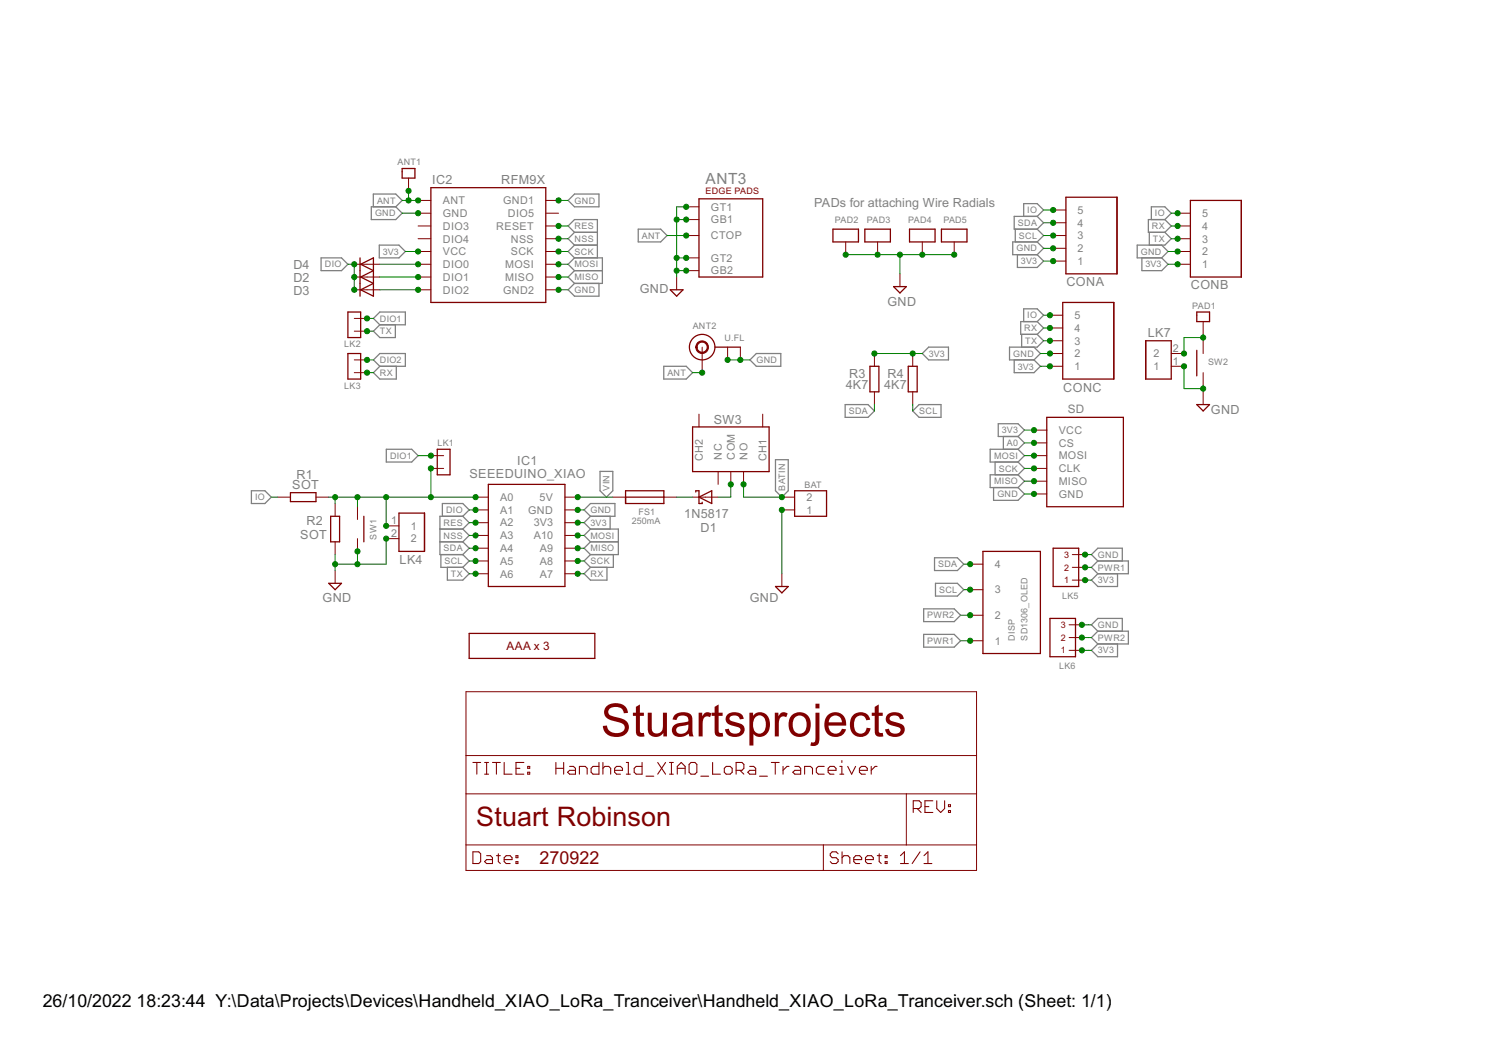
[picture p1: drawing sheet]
<svg xmlns="http://www.w3.org/2000/svg" width="297mm" height="210mm" viewBox="0 0 297 210" stroke-linecap="round" stroke-linejoin="round" font-family="sans-serif">
<g fill="none" stroke="#808080" stroke-width=".25">
<path d="M113 39.9l1.3-1.3h4.9v2.5h-4.9zM63.9 51.3h4l1.3 1.3-1.3 1.2h-4zM73.9 41.1h4.8l1.3 1.3-1.3 1.3h-4.8zM74.3 41.1v-2.5h4.4l1.3 1.3-1.3 1.2M75.5 48.8h3.9l1.2 1.2-1.2 1.3h-3.9zM114.3 56.4l-1.3 1.3 1.3 1.2h4.9v-2.5M114.3 51.3h5.5v5.1h-5.5M114.3 46.2l-1.3-1.2 1.3-1.3h4.6v7.6M114.3 48.8h4.6M114.3 51.3l-1.3 1.3 1.3 1.2M114.3 53.8h5.5M114.3 53.8l-1.3 1.3 1.3 1.3"/>
<path d="M114.3 48.8l-1.3 1.2 1.3 1.3M114.3 46.2h4.6M114.3 46.2l-1.3 1.3 1.3 1.3M127 45.6h4.4l1.3 1.3-1.3 1.2h-4.4zM202 45.6v2.5M202.4 50.7v2.5h4l1.2-1.3-1.2-1.2M203.7 43.1v-2.6h2.7l1.2 1.3-1.2 1.3M206.4 48.1l1.2 1.3-1.2 1.3M206.4 48.1h-4.9v2.6h4.9M206.4 43.1l1.2 1.2-1.2 1.3M206.4 43.1h-4.6v2.5h4.6M206.4 45.6l1.2 1.3-1.2 1.2"/>
<path d="M227.2 51.3v2.5h3.9l1.3-1.2-1.3-1.3M228.7 46.2v2.6M229.1 43.7v-2.6h2.7l1.2 1.3-1.2 1.3M231.1 48.8l1.3 1.2-1.3 1.3M231.8 43.7h-3.3v2.5h3.3M231.8 46.2l1.2 1.3-1.2 1.3h-5.5v2.5h4.8M231.8 43.7l1.2 1.3-1.2 1.2M74.3 71.6l1.3-1.3h5v2.6h-5zM74.3 63.4l1.3-1.3h5v2.5h-5zM75.6 72.9l-1.3 1.2 1.3 1.3h3.2v-2.5M75.6 64.6l-1.3 1.3 1.3 1.3h3.1v-2.6M132.1 72.9h4.4l1.3 1.2-1.3 1.3h-4.4z"/>
<path d="M149.2 71.6l1.3-1.3h4.8v2.6h-4.8zM183.5 70.3l1.3-1.2h3.9v2.5h-3.9zM201.8 71.6v2.5h3.9l1.3-1.2-1.3-1.3M203.3 66.5v2.6M203.7 64v-2.6h2.7l1.2 1.3-1.2 1.3M205.7 69.1l1.3 1.2-1.3 1.3M206.4 66.5l1.2 1.3-1.2 1.3h-5.5v2.5h4.8M206.4 64h-3.3v2.5h3.3M206.4 64l1.2 1.3-1.2 1.2M50 97.6h2.7l1.3 1.3-1.3 1.3h-2.7zM76.9 89.4h5l1.3 1.3-1.3 1.2h-5zM119.4 93.8h2.5v3.8l-1.3 1.3-1.2-1.3z"/>
<path d="M154.3 91.5h2.5v6.1l-1.2 1.3-1.3-1.3zM168.1 80.5h4.6l1.3 1.3-1.3 1.2h-4.6zM181.6 81.8l1.3-1.3h4.3v2.5h-4.3zM197.7 97v2.5h4.8l1.3-1.2-1.3-1.3M198 91.9v2.6M198.6 84.3h3.9l1.3 1.3-1.3 1.2h-3.9zM199.6 86.8v2.6M202.5 94.5h-5.5v2.5h5.5M202.5 89.4l1.3 1.3-1.3 1.2M202.5 89.4h-5.5v2.5h5.5M202.5 94.5l1.3 1.2-1.3 1.3M202.5 91.9l1.3 1.3-1.3 1.3"/>
<path d="M202.5 86.8l1.3 1.3-1.3 1.3M87.5 105.3h4.6M87.5 107.8h4.6M87.7 110.3v2.6h4.4M88 102.7v-2.5h4.1l1.2 1.3-1.2 1.2M89 112.9v2.5h3.1l1.2-1.2-1.2-1.3M92.1 102.7h-4.6v7.6h4.6M92.1 107.8l1.2 1.3-1.2 1.2M92.1 110.3l1.2 1.3-1.2 1.3M92.1 102.7l1.2 1.3-1.2 1.3M92.1 105.3l1.2 1.2-1.2 1.3M116.2 101.5l1.3-1.3h4.8v2.5h-4.8z"/>
<path d="M117.5 105.3l-1.3 1.2 1.3 1.3M117.5 105.3h5.5v5h-5.5M117.5 107.8h5.5M117.5 107.8l-1.3 1.3 1.3 1.2M117.5 110.3l-1.3 1.3 1.3 1.3M117.5 102.7l-1.3 1.3 1.3 1.3M117.5 112.9l-1.3 1.3 1.3 1.2h3.3v-2.5M121.4 102.7v2.6M122 110.3v2.6h-4.5M185.9 111h4.6l1.2 1.2-1.2 1.3h-4.6zM186.1 116.1h4.4l1.2 1.2-1.2 1.3h-4.4zM218.4 111.6l-1.3-1.3 1.3-1.2h4.9v2.5"/>
<path d="M218.4 111.6h6.1v2.6h-6.1M218.4 111.6l-1.3 1.3 1.3 1.3M218.4 114.2l-1.3 1.2 1.3 1.3h3.9v-2.5M183.8 121.1h6l1.3 1.3-1.3 1.3h-6zM183.8 126.2h6l1.3 1.3-1.3 1.3h-6zM218.4 125.6l-1.3-1.3 1.3-1.3h4.9v2.6M218.4 125.6h6.1v2.5h-6.1M218.4 125.6l-1.3 1.3 1.3 1.2M218.4 128.1l-1.3 1.3 1.3 1.3h3.9v-2.6"/>
</g>
<g fill="none" stroke="#800000" stroke-width=".2">
<path d="M81.3 35.4v2.6M83.2 39.9h2.5M108.6 39.9h2.5M70.5 52.6h5.1M70.5 55.1h5.1M70.5 57.7h5.1M83.2 42.4h2.5M83.2 45h2.5M83.2 47.5h2.5M83.2 50h2.5M83.2 52.6h2.5M83.2 55.1h2.5"/>
<path d="M83.2 57.7h2.5M108.6 42.4h2.5M108.6 45h2.5M108.6 47.5h2.5M108.6 50h2.5M108.6 52.6h2.5M108.6 55.1h2.5M108.6 57.7h2.5M134.6 55.1v2.6M136.5 46.9h2.6M136.5 41.1h2.6M136.5 43.7h2.6"/>
<path d="M136.5 51.3h2.6M136.5 53.8h2.6M168.3 48.1v2.6M174.6 48.1v2.6M179 54.5v2.5M183.5 48.1v2.6M189.8 48.1v2.6M209.5 51.9h2.6M209.5 49.4h2.6M209.5 46.9h2.6M209.5 44.3h2.6M209.5 41.8h2.6"/>
<path d="M234.3 42.4h2.5M234.3 45h2.5M234.3 47.5h2.5M234.3 50h2.5M234.3 52.6h2.5M70.5 65.9h2.5M70.5 63.4h2.5M70.5 74.1h2.5M70.5 71.6h2.5M139.7 69.1v5M144.8 69.1v2.5M147.3 69.1v2.5"/>
<path d="M174 70.3v2.6M174 78v2.5M181.6 70.3v2.6M181.6 78v2.5M208.9 72.9h2.5M208.9 70.3h2.5M208.9 67.8h2.5M208.9 65.3h2.5M208.9 62.7h2.5M233 72.9h2.6M233 70.3h2.6M239.4 64v2.5"/>
<path d="M239.4 67.8v2.5M239.4 74.1v2.6M239.4 78v2.5M55.2 98.9h2.6M62.9 98.9h2.5M85.7 93.2h2.6M85.7 90.7h2.6M94.6 98.9h2.6M112.4 98.9h2.5M121.9 98.9h2.6M132.1 98.9h2.5M137.8 98.9h5.1"/>
<path d="M139.1 82.4v2.5M142.9 93.8v2.6M145.4 93.8v2.6M147.9 93.8v2.6M151.7 82.4v2.5M155.6 98.9h2.5M205.7 93.2h2.6M205.7 90.7h2.6M205.7 88.1h2.6M205.7 85.6h2.6M205.7 95.7h2.6M205.7 98.3h2.6"/>
<path d="M66.7 100.2v2.5M66.7 107.8v2.5M66.7 113.5v2.6M71.1 100.8v2.6M71.1 107.2v2.5M76.8 104.6h2.6M76.8 107.2h2.6M94.6 101.5h2.6M94.6 104h2.6M94.6 106.5h2.6M94.6 109.1h2.6M94.6 111.6h2.6"/>
<path d="M94.6 114.2h2.6M112.4 101.5h2.5M112.4 104h2.5M112.4 106.5h2.5M112.4 109.1h2.5M112.4 111.6h2.5M112.4 114.2h2.5M155.6 101.5h2.5M155.6 114.2v2.5M193 117.3h2.6M193 112.2h2.6M213.3 115.4h2.6"/>
<path d="M213.3 112.9h2.6M213.3 110.3h2.6M92.7 137.6h101.6v35.6h-101.6zM193 127.5h2.6M193 122.4h2.6M212.7 129.4h2.5M212.7 126.9h2.5M212.7 124.3h2.5M92.7 157.9h101.6M92.7 150.3h101.6M180.3 157.9v10.2M92.7 168.1h101.6"/>
<path d="M163.8 168.1v5.1"/>
</g>
<g fill="none" stroke="#800000" stroke-width=".21">
<path d="M94.1 151.7h1.5M94.9 151.7v2.3M96.4 151.7h.8M96.4 154h.8M96.8 151.7v2.3M98 151.7h1.5M98.8 151.7v2.3M100.3 151.7v2.3h1.6M102.7 152.9h.7M104.2 151.7h-1.5v2.3h1.5M105 153.6h.4v.4h-.4zM105 152.5h.4v.4h-.4z"/>
<path d="M110.6 152.9h1.5M110.6 151.7v2.3M112.1 151.7v2.3M113.3 152.5h.8l.4 .4v1.1h-1.2l-.4-.4 .4-.3h1.2M115.3 154v-1.5h1.1l.4 .4v1.1M119.2 151.7v2.3h-1.2l-.4-.4v-.7l.4-.4h1.2M120 152.9l.3-.4h.8l.4 .4v1.1M120 151.7v2.3M122.3 153.3h1.5v-.4l-.4-.4h-.7l-.4 .4v.7l.4 .4h.7M124.6 151.7h.4v2.3M124.6 154h.8M127.7 151.7v2.3h-1.1l-.4-.4v-.7l.4-.4h1.1"/>
<path d="M128.5 154.4h1.6M130.9 151.7l1.5 2.3M132.4 151.7l-1.5 2.3M133.2 151.7h.8M133.2 154h.8M133.6 151.7v2.3M134.7 152.9h1.6M134.7 154v-1.5l.8-.8 .8 .8v1.5M137.5 151.7h.8l.3 .4v1.5l-.3 .4h-.8l-.4-.4v-1.5zM139.4 154.4h1.6M141.8 151.7v2.3h1.5M144.5 152.5h.8l.4 .4v.7l-.4 .4h-.8l-.4-.4v-.7z"/>
<path d="M146.5 153.3h1.1l.4-.4v-.8l-.4-.4h-1.1v2.3M147.2 153.3l.8 .7M149.2 152.5h.7l.4 .4v1.1h-1.1l-.4-.4 .4-.3h1.1M151.1 154.4h1.6M153.5 151.7h1.5M154.2 151.7v2.3M155.8 152.5v1.5M157 152.5h-.4l-.8 .8M158.1 152.5h.8l.4 .4v1.1h-1.2l-.4-.4 .4-.3h1.2M160.1 154v-1.5h1.1l.4 .4v1.1M164 152.5h-1.2l-.4 .4v.7l.4 .4h1.2M164.8 153.3h1.5v-.4l-.4-.4h-.8l-.3 .4v.7l.3 .4h.8"/>
<path d="M167.1 154h.8M167.1 152.5h.4v1.5M167.5 151.3v.4M168.7 152.5l.7 1.5 .8-1.5M171 153.3h1.6v-.4l-.4-.4h-.8l-.4 .4v.7l.4 .4h.8M173.3 152.5v1.5M174.5 152.5h-.4l-.8 .8M185.6 159.3h-1.6v2.3h1.6M186.4 159.3v1.6l.8 .7 .7-.7v-1.6M94.1 169.5h1.1l.4 .4v1.5l-.4 .4h-1.1zM96.8 170.2h.8l.4 .4v1.2h-1.2l-.4-.4 .4-.4h1.2M98.8 170.2h.7"/>
<path d="M99.1 169.9v1.5l.4 .4M100.3 171h1.6v-.4l-.4-.4h-.8l-.4 .4v.8l.4 .4h.8M102.7 171.4h.3v.4h-.3zM102.7 170.2h.3v.4h-.3zM166.8 169.9l-.5-.4h-.7l-.4 .4v.3l.4 .4h.7l.5 .4v.4l-.5 .4h-.7l-.4-.4M167.5 170.6l.4-.4h.8l.4 .4v1.2M167.5 169.5v2.3M169.9 171h1.5v-.4l-.4-.4h-.8l-.3 .4v.8l.3 .4h.8M172.2 171h1.6v-.4l-.4-.4h-.8l-.4 .4v.8l.4 .4h.8M174.5 170.2h.8M174.9 169.9v1.5l.4 .4M176.1 171.4h.4v.4h-.4z"/>
<path d="M176.1 170.2h.4v.4h-.4zM179.2 171.8h1.5M179.2 170.2l.7-.7v2.3M181.7 160.9h1.2l.4-.4v-.8l-.4-.4h-1.2v2.3M182.5 160.9l.8 .7M183 169.5l-1.5 2.3M183.8 171.8h1.6M183.8 170.2l.8-.7v2.3M184 160.5h.8M188.7 161.3h.4v.3h-.4zM188.7 160.1h.4v.4h-.4z"/>
</g>
<g fill="none" stroke="#800000" stroke-width=".25">
<path d="M80 33.5h2.5v1.9h-2.5zM85.7 37.3h22.9v22.9h-22.9zM139.1 39.6h12.6v15.5h-12.6zM212.1 39.2h10.1v15.3h-10.1zM236.8 39.9h10.2v15.2h-10.2zM71.6 51.3v7.6M71.8 52.6l2.5-1.3v7.6l-2.5-1.2 2.5-1.3-2.5-1.3 2.5-1.3zM133.3 57.7h2.6l-1.3 1.2zM165.7 45.6h5.1v2.5h-5.1zM172.1 45.6h5v2.5h-5zM177.8 57h2.5l-1.3 1.3zM181 45.6h5v2.5h-5z"/>
<path d="M187.3 45.6h5.1v2.5h-5.1zM69.2 62.1h2.6v5.1h-2.6zM69.2 70.3h2.6v5.1h-2.6zM142.2 69.1h5.1M173.1 72.9h1.8v5.1h-1.8zM180.7 72.9h1.8v5.1h-1.8zM211.4 60.2h10.2v15.2h-10.2zM227.9 67.8h5.1v7.6h-5.1zM238.1 62.1h2.5v1.9h-2.5zM238.1 69.7v5.1M57.8 98h5.1v1.8h-5.1zM87 89.4h2.5v5.1h-2.5z"/>
<path d="M97.2 96.4h15.2v20.3h-15.2zM124.5 97.6h7.6v2.6h-7.6zM124.5 98.9h7.6M137.8 84.9h15.2v8.9h-15.2zM138.4 97.9v-.3h.7v2.6h.6v-.3M139.1 98.9l2.5-1.3v2.6zM158.1 97.6h6.3v5.1h-6.3zM208.3 83h15.2v17.8h-15.2zM238.1 80.5h2.5l-1.2 1.3zM65.4 116.1h2.5l-1.2 1.2zM65.8 102.7h1.8v5.1h-1.8zM72.4 102.7v5.1"/>
<path d="M79.4 102.1h5.1v7.6h-5.1zM154.3 116.7h2.5l-1.2 1.3zM195.6 109.7h11.4v20.3h-11.4zM209.5 109.1h5.1v7.6h-5.1zM93.3 126h25v5h-25zM208.9 123h5.1v7.7h-5.1z"/>
<circle cx="139.7" cy="69.1" r="2.54"/>
</g>
<path d="M138.8 68.2a1.26 1.26 0 0 1 2 .2 1.26 1.26 0 0 1-.8 1.9 1.26 1.26 0 0 1-1.6-1.2h.3a1.01 1.01 0 0 1 1.4-1 1.01 1.01 0 0 1 .3 1.7 1.01 1.01 0 0 1-1.7-.5v-.2h-.3z" fill-rule="evenodd" fill="#800000" stroke="#800000" stroke-width=".2"/>
<g fill="none" stroke="#008000" stroke-width=".2">
<path d="M80 39.9h3.2M81.3 38v1.9M111.1 39.9h1.9M69.2 52.6h1.3v5.1M75.6 57.7h7.6M75.6 52.6h7.6M75.6 55.1h7.6M80 42.4h3.2M80.6 50h2.6M111.1 57.7h1.9M111.1 50h1.9M111.1 52.6h1.9"/>
<path d="M111.1 55.1h1.9M111.1 47.5h1.9M111.1 45h1.9M132.7 46.9h3.8M134.6 53.8h1.9M134.6 43.7h1.9M134.6 51.3h1.9M136.5 41.1h-1.9v14M168.3 50.7h21.5M179 50.7v3.8M207.6 49.4h1.9M207.6 44.3h1.9"/>
<path d="M207.6 46.9h1.9M207.6 51.9h1.9M207.6 41.8h1.9M232.4 50h1.9M232.4 52.6h1.9M233 42.4h1.3M233 47.5h1.3M233 45h1.3M73 71.6h1.3M73 74.1h1.3M73 65.9h1.3M73 63.4h1.3"/>
<path d="M137.8 74.1h1.9M144.8 71.6h4.4M174 70.3h9.5M207 70.3h1.9M207 72.9h1.9M207.6 67.8h1.3M207.6 65.3h1.3M207.6 62.7h1.3M235.6 72.9v4.4h3.8M239.4 66.5v1.3M239.4 76.7v1.3M239.4 67.2h-3.8v3.1"/>
<path d="M54 98.9h1.2M65.4 98.9h29.2M66.7 98.9v1.3M71.1 98.9v1.9M76.8 98.9v5.7M83.2 90.7h2.5M85.7 93.2v5.7M114.9 98.9h7M134.6 98.9h3.2M145.4 96.4v2.5h-2.5M147.9 96.4v2.5h7.7M174 80.5v1.3"/>
<path d="M181.6 80.5v1.3M203.8 98.3h1.9M203.8 90.7h1.9M203.8 95.7h1.9M203.8 93.2h1.9M203.8 85.6h1.9M203.8 88.1h1.9M66.7 110.3v3.2M71.1 109.7v2.5M76.8 107.2v5h-10.1M93.3 101.5h1.3M93.3 106.5h1.3"/>
<path d="M93.3 109.1h1.3M93.3 111.6h1.3M93.3 104h1.3M93.3 114.2h1.3M114.9 101.5h1.3M114.9 106.5h1.3M114.9 109.1h1.3M114.9 111.6h1.3M114.9 104h1.3M114.9 114.2h1.3M155.6 101.5v12.7M191.7 112.2h1.3"/>
<path d="M191.7 117.3h1.3M215.9 110.3h1.2M215.9 112.9h1.2M215.9 115.4h1.2M191.1 122.4h1.9M191.1 127.5h1.9M215.2 124.3h1.9M215.2 126.9h1.9M215.2 129.4h1.9"/>
</g>
<g fill="#008000" stroke="#008000" stroke-width=".2">
<circle cx="179" cy="50.7" r=".51"/>
<circle cx="183.5" cy="50.7" r=".51"/>
<circle cx="174.6" cy="50.7" r=".51"/>
<circle cx="168.3" cy="50.7" r=".51"/>
<circle cx="189.8" cy="50.7" r=".51"/>
<circle cx="111.1" cy="57.7" r=".51"/>
<circle cx="111.1" cy="39.9" r=".51"/>
<circle cx="83.2" cy="42.4" r=".51"/>
<circle cx="114.9" cy="101.5" r=".51"/>
<circle cx="209.5" cy="49.4" r=".51"/>
<circle cx="155.6" cy="101.5" r=".51"/>
<circle cx="208.9" cy="70.3" r=".51"/>
<circle cx="239.4" cy="77.3" r=".51"/>
<circle cx="235.6" cy="72.9" r=".51"/>
<circle cx="205.7" cy="98.3" r=".51"/>
<circle cx="215.9" cy="110.3" r=".51"/>
<circle cx="215.2" cy="124.3" r=".51"/>
<circle cx="234.3" cy="50" r=".51"/>
<circle cx="136.5" cy="41.1" r=".51"/>
<circle cx="136.5" cy="43.7" r=".51"/>
<circle cx="136.5" cy="51.3" r=".51"/>
<circle cx="136.5" cy="53.8" r=".51"/>
<circle cx="134.6" cy="43.7" r=".51"/>
<circle cx="134.6" cy="51.3" r=".51"/>
<circle cx="134.6" cy="53.8" r=".51"/>
<circle cx="147.3" cy="71.6" r=".51"/>
<circle cx="144.8" cy="71.6" r=".51"/>
<circle cx="71.1" cy="109.7" r=".51"/>
<circle cx="66.7" cy="112.2" r=".51"/>
<circle cx="71.1" cy="112.2" r=".51"/>
<circle cx="76.8" cy="107.2" r=".51"/>
<circle cx="111.1" cy="52.6" r=".51"/>
<circle cx="114.9" cy="106.5" r=".51"/>
<circle cx="205.7" cy="90.7" r=".51"/>
<circle cx="111.1" cy="55.1" r=".51"/>
<circle cx="114.9" cy="109.1" r=".51"/>
<circle cx="205.7" cy="95.7" r=".51"/>
<circle cx="111.1" cy="50" r=".51"/>
<circle cx="114.9" cy="111.6" r=".51"/>
<circle cx="205.7" cy="93.2" r=".51"/>
<circle cx="94.6" cy="109.1" r=".51"/>
<circle cx="209.5" cy="44.3" r=".51"/>
<circle cx="193" cy="112.2" r=".51"/>
<circle cx="94.6" cy="111.6" r=".51"/>
<circle cx="209.5" cy="46.9" r=".51"/>
<circle cx="193" cy="117.3" r=".51"/>
<circle cx="193" cy="122.4" r=".51"/>
<circle cx="215.2" cy="126.9" r=".51"/>
<circle cx="193" cy="127.5" r=".51"/>
<circle cx="215.9" cy="112.9" r=".51"/>
<circle cx="83.2" cy="39.9" r=".51"/>
<circle cx="81.3" cy="38" r=".51"/>
<circle cx="81.3" cy="39.9" r=".51"/>
<circle cx="136.5" cy="46.9" r=".51"/>
<circle cx="139.7" cy="74.1" r=".51"/>
<circle cx="114.9" cy="98.9" r=".51"/>
<circle cx="114.9" cy="104" r=".51"/>
<circle cx="209.5" cy="51.9" r=".51"/>
<circle cx="83.2" cy="50" r=".51"/>
<circle cx="174" cy="70.3" r=".51"/>
<circle cx="181.6" cy="70.3" r=".51"/>
<circle cx="208.9" cy="72.9" r=".51"/>
<circle cx="215.9" cy="115.4" r=".51"/>
<circle cx="215.2" cy="129.4" r=".51"/>
<circle cx="234.3" cy="52.6" r=".51"/>
<circle cx="205.7" cy="85.6" r=".51"/>
<circle cx="94.6" cy="114.2" r=".51"/>
<circle cx="208.9" cy="67.8" r=".51"/>
<circle cx="234.3" cy="47.5" r=".51"/>
<circle cx="73" cy="65.9" r=".51"/>
<circle cx="114.9" cy="114.2" r=".51"/>
<circle cx="208.9" cy="65.3" r=".51"/>
<circle cx="234.3" cy="45" r=".51"/>
<circle cx="73" cy="74.1" r=".51"/>
<circle cx="209.5" cy="41.8" r=".51"/>
<circle cx="208.9" cy="62.7" r=".51"/>
<circle cx="234.3" cy="42.4" r=".51"/>
<circle cx="111.1" cy="45" r=".51"/>
<circle cx="94.6" cy="104" r=".51"/>
<circle cx="94.6" cy="106.5" r=".51"/>
<circle cx="111.1" cy="47.5" r=".51"/>
<circle cx="70.5" cy="55.1" r=".51"/>
<circle cx="70.5" cy="52.6" r=".51"/>
<circle cx="70.5" cy="57.7" r=".51"/>
<circle cx="94.6" cy="101.5" r=".51"/>
<circle cx="83.2" cy="52.6" r=".51"/>
<circle cx="94.6" cy="98.9" r=".51"/>
<circle cx="66.7" cy="98.9" r=".51"/>
<circle cx="71.1" cy="98.9" r=".51"/>
<circle cx="85.7" cy="98.9" r=".51"/>
<circle cx="85.7" cy="93.2" r=".51"/>
<circle cx="76.8" cy="98.9" r=".51"/>
<circle cx="76.8" cy="104.6" r=".51"/>
<circle cx="205.7" cy="88.1" r=".51"/>
<circle cx="83.2" cy="57.7" r=".51"/>
<circle cx="73" cy="71.6" r=".51"/>
<circle cx="155.6" cy="98.9" r=".51"/>
<circle cx="147.9" cy="96.4" r=".51"/>
<circle cx="235.6" cy="70.3" r=".51"/>
<circle cx="239.4" cy="67.2" r=".51"/>
<circle cx="85.7" cy="90.7" r=".51"/>
<circle cx="83.2" cy="55.1" r=".51"/>
<circle cx="73" cy="63.4" r=".51"/>
<circle cx="145.4" cy="96.4" r=".51"/>
</g>
<text font-size="10.2" fill="#800000" x="119.5" y="146.5">Stuartsprojects</text>
<text font-size="6" fill="#800000" x="94.7" y="164.3">Stuart Robinson</text>
<text font-size="4" fill="#800000" x="107.3" y="171.9">270922</text>
<g font-size="4">
<text x="8.5" y="200.4">26/10/2022</text>
<text x="27.2" y="200.4">18:23:44 Y:\Data\Projects\Devices\Handheld_XIAO_LoRa_Tranceiver\Handheld_XIAO_LoRa_Tranceiver.sch (Sheet: 1/1)</text>
</g>
<text font-size="3.4" fill="#808080" x="140.4" y="36.7">ANT3</text>
<g font-size="2.8" fill="#808080">
<text x="86" y="36.6">IC2</text>
<text x="99.7" y="36.7">RFM9X</text>
<text x="162" y="41.1">PADs for attaching Wire Radials</text>
<text x="58.4" y="53.6">D4</text>
<text x="58.4" y="58.6">D3</text>
<text x="58.4" y="56.1">D2</text>
<text x="127.3" y="58.3">GND</text>
<text x="212.2" y="57">CONA</text>
<text x="236.9" y="57.6">CONB</text>
<text x="176.6" y="60.8">GND</text>
<text x="228.3" y="67.1">LK7</text>
<text x="168.3" y="77.5">4K7</text>
<text x="168.9" y="75.2">R3</text>
<text x="175.9" y="77.5">4K7</text>
<text x="176.6" y="75.2">R4</text>
<text x="211.6" y="77.9">CONC</text>
<text x="240.9" y="82.4">GND</text>
<text x="142" y="84.3">SW3</text>
<text x="59" y="95.2">R1</text>
<text x="93.4" y="95.1">SEEEDUINO_XIAO</text>
<text x="102.9" y="92.6">IC1</text>
<text x="58.1" y="97.4">SOT</text>
<text x="59.7" y="107.3">SOT</text>
<text x="61" y="104.4">R2</text>
<text x="136.1" y="103">1N5817</text>
<text x="139.4" y="105.8">D1</text>
<text x="79.5" y="112.2">LK4</text>
<text x="64.2" y="119.9">GND</text>
<text x="149.2" y="119.9">GND</text>
</g>
<text font-size="2.6" fill="#808080" x="212.4" y="82.1">SD</text>
<text font-size="2.6" fill="#800000" x="100.8" y="129.4">AAA x 3</text>
<g font-size="2.4" fill="#808080">
<text x="88.1" y="40.6">ANT</text>
<text x="100.1" y="40.6">GND1</text>
<text x="141.4" y="41.9">GT1</text>
<text x="88.1" y="43.2">GND</text>
<text x="88.1" y="45.7">DIO3</text>
<text x="98.7" y="45.7">RESET</text>
<text x="101" y="43.2">DIO5</text>
<text x="141.4" y="47.6">CTOP</text>
<text x="141.4" y="44.4">GB1</text>
<text x="214.4" y="47.6">3</text>
<text x="214.4" y="45.1">4</text>
<text x="214.4" y="42.5">5</text>
<text x="239.2" y="45.7">4</text>
<text x="239.2" y="43.2">5</text>
<text x="88.1" y="48.3">DIO4</text>
<text x="88.1" y="50.8">VCC</text>
<text x="88.1" y="53.3">DIO0</text>
<text x="100.5" y="53.3">MOSI</text>
<text x="101.6" y="50.8">SCK</text>
<text x="101.6" y="48.3">NSS</text>
<text x="141.4" y="52.1">GT2</text>
<text x="214.4" y="52.7">1</text>
<text x="214.4" y="50.2">2</text>
<text x="239.2" y="53.3">1</text>
<text x="239.2" y="50.8">2</text>
<text x="239.2" y="48.3">3</text>
<text x="88.1" y="55.9">DIO1</text>
<text x="88.1" y="58.4">DIO2</text>
<text x="100.1" y="58.4">GND2</text>
<text x="100.5" y="55.9">MISO</text>
<text x="141.4" y="54.6">GB2</text>
<text x="213.8" y="63.5">5</text>
<text x="213.8" y="71.1">2</text>
<text x="213.8" y="68.6">3</text>
<text x="213.8" y="66">4</text>
<text x="229.5" y="71.1">2</text>
<text x="233.4" y="70">2</text>
<text x="213.8" y="73.6">1</text>
<text x="229.5" y="73.6">1</text>
<text x="233.4" y="72.5">1</text>
<text x="210.6" y="88.9">CS</text>
<text x="210.6" y="86.3">VCC</text>
<text x="139.8" y="91.7" transform="rotate(-90 139.8 91.7)">CH2</text>
<text x="143.6" y="91.5" transform="rotate(-90 143.6 91.5)">NC</text>
<text x="146.2" y="91.5" transform="rotate(-90 146.2 91.5)">COM</text>
<text x="148.7" y="91.5" transform="rotate(-90 148.7 91.5)">NO</text>
<text x="152.5" y="91.7" transform="rotate(-90 152.5 91.7)">CH1</text>
<text x="210.6" y="94">CLK</text>
<text x="210.6" y="91.4">MOSI</text>
<text x="99.5" y="99.7">A0</text>
<text x="107.4" y="99.7">5V</text>
<text x="160.4" y="99.7">2</text>
<text x="210.6" y="96.5">MISO</text>
<text x="210.6" y="99">GND</text>
<text x="77.8" y="104.3">1</text>
<text x="77.8" y="106.8">2</text>
<text x="81.7" y="105.4">1</text>
<text x="81.7" y="107.9">2</text>
<text x="99.5" y="102.2">A1</text>
<text x="99.5" y="104.8">A2</text>
<text x="99.5" y="107.3">A3</text>
<text x="105.1" y="102.2">GND</text>
<text x="106.2" y="104.8">3V3</text>
<text x="106.2" y="107.3">A10</text>
<text x="160.4" y="102.2">1</text>
<text x="99.5" y="109.8">A4</text>
<text x="99.5" y="112.4">A5</text>
<text x="107.4" y="112.4">A8</text>
<text x="107.4" y="109.8">A9</text>
<text x="197.9" y="113">4</text>
<text x="99.5" y="114.9">A6</text>
<text x="107.4" y="114.9">A7</text>
<text x="197.9" y="118.1">3</text>
<text x="197.9" y="123.2">2</text>
<text x="197.9" y="128.2">1</text>
</g>
<g font-size="2" fill="#808080">
<text x="79.1" y="32.9">ANT1</text>
<text x="75" y="40.5">ANT</text>
<text x="114.3" y="40.5">GND</text>
<text x="74.6" y="43">GND</text>
<text x="114.3" y="45.6">RES</text>
<text x="127.7" y="47.5">ANT</text>
<text x="166.1" y="44.3">PAD2</text>
<text x="172.5" y="44.3">PAD3</text>
<text x="180.7" y="44.3">PAD4</text>
<text x="187.7" y="44.3">PAD5</text>
<text x="202.5" y="45">SDA</text>
<text x="202.7" y="47.5">SCL</text>
<text x="204.4" y="42.4">IO</text>
<text x="229.2" y="45.6">RX</text>
<text x="229.8" y="43">IO</text>
<text x="64.6" y="53.2">DIO</text>
<text x="76.1" y="50.7">3V3</text>
<text x="114.3" y="53.2">MOSI</text>
<text x="114.3" y="50.7">SCK</text>
<text x="114.3" y="48.1">NSS</text>
<text x="202.2" y="50">GND</text>
<text x="203.1" y="52.6">3V3</text>
<text x="227" y="50.7">GND</text>
<text x="227.9" y="53.2">3V3</text>
<text x="229.4" y="48.1">TX</text>
<text x="114.3" y="58.3">GND</text>
<text x="114.3" y="55.7">MISO</text>
<text x="75.6" y="64">DIO1</text>
<text x="137.8" y="65.4">ANT2</text>
<text x="203.8" y="65.9">RX</text>
<text x="204.4" y="63.4">IO</text>
<text x="237.2" y="61.5">PAD1</text>
<text x="68.5" y="69.1">LK2</text>
<text x="75.6" y="66.5">TX</text>
<text x="144.2" y="67.8">U.FL</text>
<text x="184.8" y="71">3V3</text>
<text x="201.6" y="71">GND</text>
<text x="204" y="68.4">TX</text>
<text x="68.5" y="77.3">LK3</text>
<text x="75.6" y="74.8">RX</text>
<text x="75.6" y="72.2">DIO2</text>
<text x="132.8" y="74.8">ANT</text>
<text x="150.5" y="72.2">GND</text>
<text x="202.5" y="73.5">3V3</text>
<text x="240.3" y="72.6">SW2</text>
<text x="168.9" y="82.4">SDA</text>
<text x="182.9" y="82.4">SCL</text>
<text x="87" y="88.8">LK1</text>
<text x="199.3" y="86.2">3V3</text>
<text x="200.3" y="88.8">A0</text>
<text x="77.6" y="91.3">DIO1</text>
<text x="197.8" y="91.3">MOSI</text>
<text x="198.7" y="93.8">SCK</text>
<text x="50.8" y="99.5">IO</text>
<text x="121.3" y="97.6" transform="rotate(-90 121.3 97.6)">VIN</text>
<text x="156.2" y="97.6" transform="rotate(-90 156.2 97.6)">BATIN</text>
<text x="160" y="97">BAT</text>
<text x="197.8" y="96.4">MISO</text>
<text x="198.4" y="98.9">GND</text>
<text x="74.9" y="107.4" transform="rotate(-90 74.9 107.4)">SW1</text>
<text x="88.3" y="104.6">RES</text>
<text x="88.3" y="107.2">NSS</text>
<text x="88.8" y="102.1">DIO</text>
<text x="117.5" y="104.6">3V3</text>
<text x="117.5" y="102.1">GND</text>
<text x="117.5" y="107.2">MOSI</text>
<text x="125.7" y="104.3">250mA</text>
<text x="127" y="102.4">FS1</text>
<text x="88.3" y="109.7">SDA</text>
<text x="88.4" y="112.2">SCL</text>
<text x="117.5" y="109.7">MISO</text>
<text x="117.5" y="112.2">SCK</text>
<text x="186.7" y="112.9">SDA</text>
<text x="218.4" y="111">GND</text>
<text x="218.4" y="113.5">PWR1</text>
<text x="89.7" y="114.8">TX</text>
<text x="117.5" y="114.8">RX</text>
<text x="186.8" y="118">SCL</text>
<text x="211.3" y="119.2">LK5</text>
<text x="218.4" y="116.1">3V3</text>
<text x="184.5" y="123">PWR2</text>
<text x="218.4" y="124.9">GND</text>
<text x="184.5" y="128.1">PWR1</text>
<text x="201.9" y="127.4" transform="rotate(-90 201.9 127.4)">DISP</text>
<text x="204.4" y="127.4" transform="rotate(-90 204.4 127.4)">SD1306_OLED</text>
<text x="218.4" y="130">3V3</text>
<text x="218.4" y="127.5">PWR2</text>
<text x="210.7" y="133.2">LK6</text>
</g>
<g font-size="2" fill="#800000">
<text x="140.4" y="38.6">EDGE PADS</text>
<text x="211.7" y="113.5">2</text>
<text x="211.7" y="111">3</text>
<text x="211.7" y="116.1">1</text>
<text x="211.1" y="124.9">3</text>
<text x="211.1" y="130">1</text>
<text x="211.1" y="127.5">2</text>
</g>
</svg>
